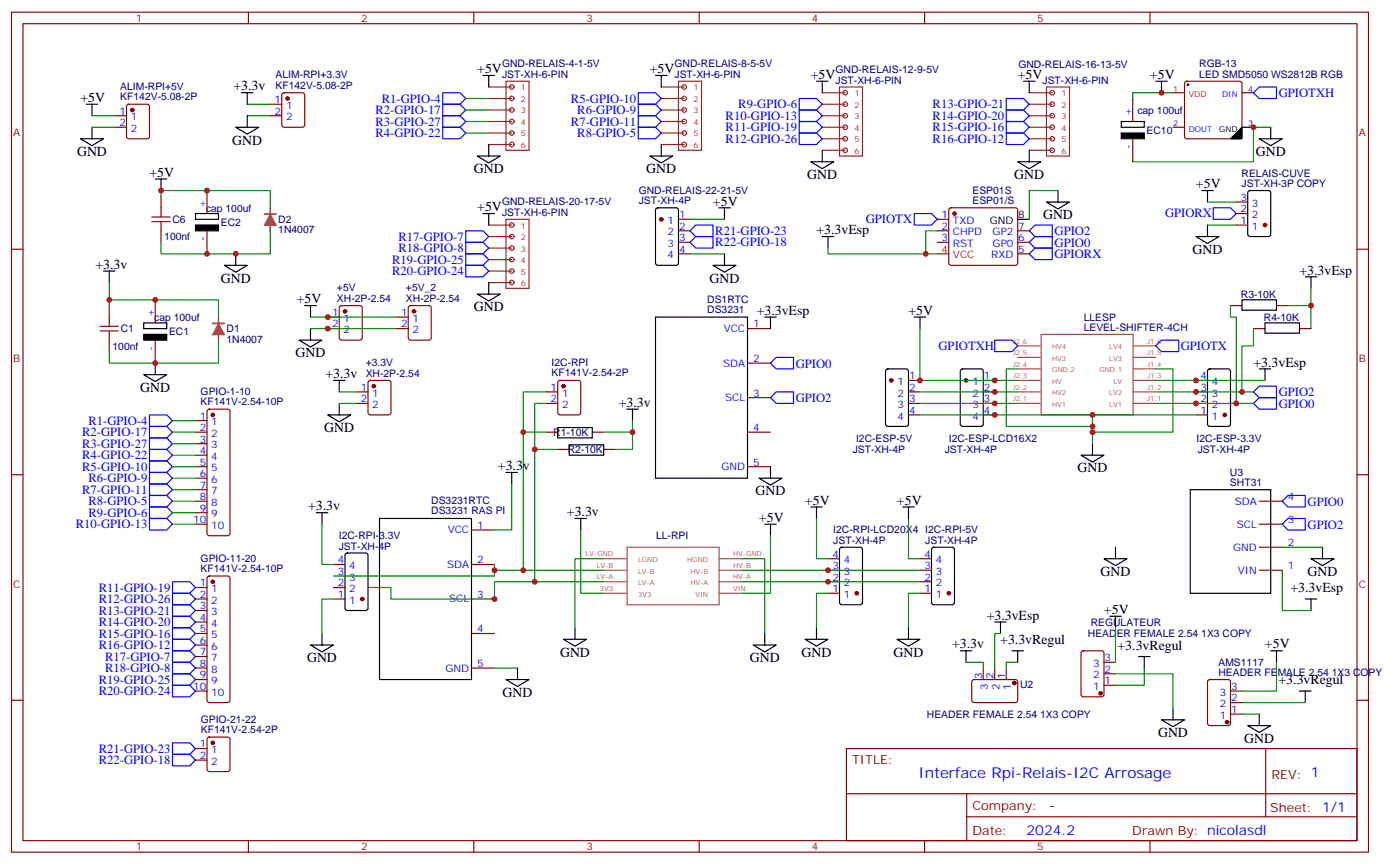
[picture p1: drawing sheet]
<svg xmlns="http://www.w3.org/2000/svg" width="429mm" height="265mm" viewBox="0 0 429 265" stroke-linecap="round" stroke-linejoin="round" font-family="sans-serif">
<g fill="none" stroke="#870000" stroke-width=".35">
<path d="M3.5 3.7h416.3v257.6h-416.3zM7.1 7.3h409.2v250.4h-409.2zM76.2 3.7v3.6M145.3 3.7v3.6M214.5 3.7v3.6M283.6 3.7v3.6M352.8 3.7v3.6M35.3 35.5h3.5M35.3 39h3.5M39 32.2l.5-.2h5.7l.6 .4 .1 9.4-.5 .7h-5.9l-.6-.4-.1-9.4zM3.5 76.4h3.6M416.3 76.4h3.5"/>
<path d="M60 129h3.5M60 132.5h3.5M60 136h3.5M60 139.6h3.5M63.7 125.7l.5-.3h5.6l.5 .3 .3 .5v37.3l-.3 .5-.5 .3h-5.6l-.5-.3-.2-.5v-37.3zM3.5 145.6h3.6M60 143.1h3.5M60 146.6h3.5M60 150.1h3.5M60 153.7h3.5M60 157.2h3.5M416.3 145.6h3.5"/>
<path d="M60 160.7h3.5M63.7 176.8l.5-.2h5.6l.5 .2 .3 .5v37.4l-.3 .5-.5 .2h-5.6l-.5-.2-.2-.5v-37.4zM60 180.1h3.5M60 183.7h3.5M60 187.2h3.5M60 190.7h3.5M60 194.2h3.5M60 197.8h3.5M3.5 214.7h3.6M60 201.3h3.5M60 204.8h3.5M60 208.4h3.5"/>
<path d="M60 211.9h3.5M416.3 214.7h3.5M60 229.5h3.5M60 233h3.5M63.7 226.2l.5-.2h5.6l.7 .4 .1 9.5-.5 .6-5.9 .1-.6-.5-.1-9.4zM259.6 229.5h156.7v28.2h-156.7zM388.3 229.5v20.9M76.2 257.7v3.6M145.3 257.7v3.6M214.5 257.7v3.6M259.7 243.4h156.4M283.6 257.7v3.6"/>
<path d="M296.6 250.4h119.5M296.6 243.4v14.1M352.8 257.7v3.6"/>
</g>
<g fill="#870000" stroke="#870000" stroke-width=".35">
<circle cx="40.6" cy="33.7" r=".53"/>
<circle cx="65.3" cy="127.2" r=".53"/>
<circle cx="65.3" cy="178.4" r=".53"/>
<circle cx="65.3" cy="227.8" r=".53"/>
</g>
<g fill="none" stroke="#8c2424" stroke-width=".35">
<path d="M149.9 26.7h7.1M149.9 30.2h7.1M149.9 33.7h7.1M149.9 37.3h7.1M155.2 24.9h7.1v21.2h-7.1zM202.8 26.7h7.1M202.8 30.2h7.1M202.8 33.7h7.1M202.8 37.3h7.1M208.1 24.9h7.1v21.2h-7.1zM252.2 28.4h7.1M252.2 32h7.1"/>
<path d="M252.2 35.5h7.1M252.2 39h7.1M257.5 26.7h7.1v21.1h-7.1zM315.7 28.4h7.1M315.7 32h7.1M315.7 35.5h7.1M315.7 39h7.1M321 26.7h7.1v21.1h-7.1zM149.9 40.8h7.1M149.9 44.3h7.1M202.8 40.8h7.1M202.8 44.3h7.1"/>
<path d="M252.2 46.1h7.1M252.2 42.5h7.1M315.7 46.1h7.1M315.7 42.5h7.1M149.9 69h7.1M149.9 72.5h7.1M149.9 76.1h7.1M149.9 79.6h7.1M155.2 67.2h7.1v21.2h-7.1zM149.9 83.1h7.1M149.9 86.6h7.1"/>
<circle cx="157" cy="33.7" r=".71"/>
<circle cx="157" cy="37.3" r=".71"/>
<circle cx="157" cy="26.7" r=".71"/>
<circle cx="157" cy="30.2" r=".71"/>
<circle cx="209.9" cy="30.2" r=".71"/>
<circle cx="209.9" cy="26.7" r=".71"/>
<circle cx="209.9" cy="33.7" r=".71"/>
<circle cx="209.9" cy="37.3" r=".71"/>
<circle cx="259.3" cy="39" r=".71"/>
<circle cx="259.3" cy="32" r=".71"/>
<circle cx="259.3" cy="35.5" r=".71"/>
<circle cx="259.3" cy="28.4" r=".71"/>
<circle cx="322.8" cy="32" r=".71"/>
<circle cx="322.8" cy="35.5" r=".71"/>
<circle cx="322.8" cy="39" r=".71"/>
<circle cx="322.8" cy="28.4" r=".71"/>
<circle cx="157" cy="44.3" r=".71"/>
<circle cx="157" cy="40.8" r=".71"/>
<circle cx="209.9" cy="44.3" r=".71"/>
<circle cx="209.9" cy="40.8" r=".71"/>
<circle cx="259.3" cy="46.1" r=".71"/>
<circle cx="259.3" cy="42.5" r=".71"/>
<circle cx="322.8" cy="42.5" r=".71"/>
<circle cx="322.8" cy="46.1" r=".71"/>
<circle cx="157" cy="69" r=".71"/>
<circle cx="157" cy="79.6" r=".71"/>
<circle cx="157" cy="72.5" r=".71"/>
<circle cx="157" cy="76.1" r=".71"/>
<circle cx="157" cy="83.1" r=".71"/>
<circle cx="157" cy="86.6" r=".71"/>
</g>
<path d="M201.3 63.9l.5-.2h5.6l.7 .4v16.5l-.4 .7-5.9 .1-.7-.5v-16.5z" fill="#fff" stroke="#000" stroke-width=".35"/>
<g fill="#870000" stroke="#870000" stroke-width=".35">
<circle cx="202.8" cy="67.2" r=".53"/>
<circle cx="172.9" cy="118.4" r=".53"/>
</g>
<path d="M208.1 67.2h3.6M208.1 70.8h3.6M208.1 74.3h3.6M208.1 77.8h3.6M171.3 116.8l.5-.2h5.6l.7 .5 .1 9.4-.5 .7h-5.9l-.6-.5-.1-9.4zM167.6 120.2h3.5M167.6 123.7h3.5M144.6 162.5h7.1M144.6 173.1h7.1M144.6 183.7h7.1M144.6 194.2h7.1M144.6 204.8h7.1" fill="none" stroke="#870000" stroke-width=".35"/>
<path d="M116.4 159h28.2v49.4h-28.2z" fill="none" stroke="#000" stroke-width=".35"/>
<path d="M257.8 168l.4-.2h5.7l.6 .4 .1 16.5-.5 .7h-5.9l-.6-.4-.1-16.5z" fill="#fff" stroke="#000" stroke-width=".35"/>
<g fill="#870000" stroke="#870000" stroke-width=".35">
<circle cx="262.8" cy="181.9" r=".53"/>
<circle cx="88.2" cy="30.2" r=".53"/>
</g>
<g fill="none" stroke="#870000" stroke-width=".35">
<path d="M82.9 32h3.5M82.9 35.5h3.5M86.7 28.6l.4-.2h5.7l.6 .5 .1 9.4-.5 .7h-5.9l-.6-.4-.1-9.5zM63.5 58.4v7.1M49.4 60.2v3.5M49.4 70.8v3.5M63.5 70.8v7M33.5 93.7v3.5M47.6 91.9v7.1M33.5 104.3v3.5M47.6 104.3v7M167.6 132.5h3.5"/>
<path d="M171.1 137.8h3.5M181.7 132.5h3.5M185.2 137.8h3.5M254 178.4h3.5M254 174.8h3.5M254 171.3h3.5M254 181.9h3.5"/>
</g>
<g fill="none" stroke="#000" stroke-width=".35">
<path d="M26.5 32h3.5M28.2 32v3.5M28.2 39v3.5M72.3 39h7.1l-3.6 2.1zM74.1 28.4h3.5M75.8 28.4v3.6M75.8 35.5v3.5M148.2 23.1h3.5M149.9 23.1v3.6M201.1 23.1h3.5M202.8 23.1v3.6M250.5 24.9h3.5"/>
<path d="M252.2 24.9v3.5M314 24.9h3.5M315.7 24.9v3.5M24.7 42.5h7l-3.5 2.2zM47.6 54.9h3.6M49.4 54.9v3.5M146.4 47.8h7.1l-3.6 2.2zM149.9 44.3v3.5M199.3 47.8h7.1l-3.6 2.2zM202.8 44.3v3.5M248.7 49.6h7.1l-3.6 2.1zM252.2 46.1v3.5"/>
<path d="M312.2 49.6h7.1l-3.6 2.1zM315.7 46.1v3.5M60 65.5h7v1.7h-7zM72.3 77.8v3.6M148.2 65.5h3.5M149.9 65.5v3.5M220.5 63.7h3.5M222.2 63.7v3.5M222.2 77.8v3.6M31.7 83.1h3.6M33.5 83.1v3.5M44.1 99h7.1v1.8h-7.1z"/>
<path d="M68.8 81.4h7l-3.5 2.1zM146.4 90.2h7.1l-3.6 2.1zM149.9 86.6v3.6M218.7 81.4h7.1l-3.6 2.1zM44.1 114.9h7.1l-3.6 2.1zM47.6 111.3v3.6M171.1 131.1h10.6v3.2h-10.6zM174.6 136.4h10.6v3.2h-10.6zM192.3 125.4h3.5M194 125.4v3.6M155.2 144.9h3.5M157 144.9v3.5"/>
<path d="M176.4 159h3.5M178.2 159v3.5M248.7 155.4h3.5M250.5 155.4v3.6M276.9 155.4h3.6M278.7 155.4v3.6M234.6 160.7h3.5M236.4 160.7v3.6M172.9 196h7l-3.5 2.1zM176.4 192.5v3.5M231.1 197.8h7l-3.5 2.1zM234.6 194.2v3.6"/>
<path d="M246.9 196h7.1l-3.5 2.1zM250.5 192.5v3.5M275.2 196h7l-3.5 2.1zM278.7 192.5v3.5M155.2 208.4h7.1l-3.6 2.1zM158.7 204.8v3.6"/>
</g>
<g fill="none" stroke="#008700" stroke-width=".35">
<path d="M28.2 35.5h7.1M28.2 39h7.1M75.8 35.5h7.1M75.8 32h7.1M142.9 37.3h7M142.9 33.7h7M142.9 30.2h7M142.9 40.8h7M49.4 60.2v-1.8h33.5v5.3M82.9 70.8v7h-33.5v-3.5M33.5 93.7v-1.8h33.5v5.3M33.5 86.6v5.3"/>
<path d="M67 104.3v7h-33.5v-3.5M167.6 120.2h-7.1v54.6M167.6 123.7h-3.6v54.7M185.2 132.5h8.8v5.3h-5.3M157 148.4v14.1h-5.3M250.5 159v12.3h3.5M278.7 159v12.3h3.5M151.7 173.1v1.7h33.5M178.2 162.5v19.4h7M185.2 178.4h-33.5v5.3h-31.8v-3.6h-17.6M185.2 171.3h-8.8v21.2M227.5 174.8h54.7"/>
<path d="M227.5 178.4h54.7M227.5 171.3h7.1v22.9M236.4 164.3v17.6h-8.9M254 181.9h-3.5v10.6M282.2 181.9h-3.5v10.6M151.7 204.8h7"/>
</g>
<g fill="none" stroke="#00f" stroke-width=".35">
<path d="M135.8 28.4h5.3l1.8 1.8-1.8 1.8h-5.3zM135.8 32h5.3l1.8 1.7-1.8 1.8h-5.3zM135.8 35.5h5.3l1.8 1.8-1.8 1.7h-5.3zM135.8 39h5.3l1.8 1.8-1.8 1.7h-5.3zM195.8 28.4h5.3l1.7 1.8-1.7 1.8h-5.3zM195.8 32h5.3l1.7 1.7-1.7 1.8h-5.3zM195.8 35.5h5.3l1.7 1.8-1.7 1.7h-5.3zM195.8 39h5.3l1.7 1.8-1.7 1.7h-5.3zM245.2 30.2h5.3l1.7 1.8-1.7 1.7h-5.3zM245.2 33.7h5.3l1.7 1.8-1.7 1.8h-5.3zM245.2 37.3h5.3l1.7 1.7-1.7 1.8h-5.3zM308.7 30.2h5.3l1.7 1.8-1.7 1.7h-5.3z"/>
<path d="M308.7 33.7h5.3l1.7 1.8-1.7 1.8h-5.3zM308.7 37.3h5.3l1.7 1.7-1.7 1.8h-5.3zM245.2 40.8h5.3l1.7 1.7-1.7 1.8h-5.3zM308.7 40.8h5.3l1.7 1.7-1.7 1.8h-5.3zM142.9 70.8h5.3l1.7 1.7-1.7 1.8h-5.3zM142.9 74.3h5.3l1.7 1.8-1.7 1.7h-5.3zM142.9 77.8h5.3l1.7 1.8-1.7 1.8h-5.3zM211.7 70.8l1.7-1.8h5.3v3.5h-5.3zM211.7 74.3l1.7-1.8h5.3v3.6h-5.3zM142.9 81.4h5.3l1.7 1.7-1.7 1.8h-5.3zM45.9 127.2h5.3l1.7 1.8-1.7 1.7h-5.3zM45.9 130.7h5.3l1.7 1.8-1.7 1.8h-5.3z"/>
<path d="M45.9 134.3h5.3l1.7 1.7-1.7 1.8h-5.3zM45.9 137.8h5.3l1.7 1.8-1.7 1.7h-5.3zM45.9 141.3h5.3l1.7 1.8-1.7 1.8h-5.3zM45.9 144.9h5.3l1.7 1.7-1.7 1.8h-5.3zM45.9 148.4h5.3l1.7 1.7-1.7 1.8h-5.3zM45.9 151.9h5.3l1.7 1.8-1.7 1.7h-5.3zM45.9 155.4h5.3l1.7 1.8-1.7 1.8h-5.3zM45.9 159h5.3l1.7 1.7-1.7 1.8h-5.3zM52.9 178.4h5.3l1.8 1.7-1.8 1.8h-5.3zM52.9 181.9h5.3l1.8 1.8-1.8 1.7h-5.3zM52.9 185.4h5.3l1.8 1.8-1.8 1.7h-5.3zM52.9 188.9h5.3l1.8 1.8-1.8 1.8h-5.3z"/>
<path d="M52.9 192.5h5.3l1.8 1.7-1.8 1.8h-5.3zM52.9 196h5.3l1.8 1.8-1.8 1.7h-5.3zM52.9 199.5h5.3l1.8 1.8-1.8 1.8h-5.3zM52.9 203.1h5.3l1.8 1.7-1.8 1.8h-5.3zM52.9 206.6h5.3l1.8 1.8-1.8 1.7h-5.3zM52.9 210.1h5.3l1.8 1.8-1.8 1.7h-5.3zM52.9 227.8h5.3l1.8 1.7-1.8 1.8h-5.3zM52.9 231.3h5.3l1.8 1.7-1.8 1.8h-5.3z"/>
</g>
<path d="M46.6 66.5h5.6M46.6 67.9h5.6M49.4 63.7v2.8M49.4 67.9v2.9M33.5 97.2v2.8M30.7 100h5.6M30.7 101.5h5.6M33.5 101.5v2.8" fill="none" stroke="#a10000" stroke-width=".35"/>
<path d="M60 69h7v1.8h-7zM44.1 102.5h7.1v1.8h-7.1z" fill="#000" stroke="#000" stroke-width=".35"/>
<path d="M81.1 65.6h3.6M65.3 99.2h3.5" fill="none" stroke="#a64a4a" stroke-width=".56"/>
<g fill="none" stroke="#a64a4a" stroke-width=".35">
<path d="M81.1 69.1h.1M82.9 63.7v3.5M82.9 67.3v3.5M84.6 69.1h.1M67 97.2v3.5M65.3 102.6h.1M67 100.8v3.5M68.7 102.6h.1M185.2 171.3h7M185.2 174.8h7M185.2 178.4h7M192.4 167.8h28.2v17.6h-28.2z"/>
<path d="M220.6 171.3h6.9M220.6 174.8h6.9M220.6 178.4h6.9M185.2 181.9h7M220.6 181.9h6.9"/>
</g>
<path d="M81.1 69.1l1.8-3.3 1.8 3.3M81.2 69.1h3.4M82.9 63.8v7M83.5 68.4l-.4-.7-.4 .6 .6-.1-.2-.9-1 1.2 1.7 .1-.7-1.9-1.3 2.1h2.4l-1.2-2.6-1.4 2.7M67 97.3v7M65.3 102.6l1.7-3.3 1.8 3.3M65.4 102.6h3.3M67.6 101.9l-.3-.6-.5 .5 .7-.1-.2-.9-1 1.2 1.6 .1-.6-1.8-1.4 2.1h2.5l-1.3-2.7-1.4 2.8" fill="none" stroke="#a64a4a" stroke-width=".42"/>
<path d="M286 168l.5-.2h5.6l.7 .4v16.5l-.5 .7h-5.8l-.7-.4v-16.5z" fill="#fff" stroke="#000" stroke-width=".35"/>
<circle cx="291" cy="181.9" r=".53" fill="#870000" stroke="#870000" stroke-width=".35"/>
<path d="M282.2 178.4h3.6M282.2 174.8h3.6M282.2 171.3h3.6M282.2 181.9h3.6" fill="none" stroke="#870000" stroke-width=".35"/>
<path d="M106.1 169.8l.4-.3h5.7l.6 .5 .1 16.5-.5 .6-5.9 .1-.6-.5-.1-16.4z" fill="#fff" stroke="#000" stroke-width=".35"/>
<circle cx="111.1" cy="183.7" r=".53" fill="#870000" stroke="#870000" stroke-width=".35"/>
<path d="M102.3 176.6h3.5M102.3 173.1h3.5M102.3 183.7h3.5M102.3 180.1h3.5" fill="none" stroke="#870000" stroke-width=".35"/>
<path d="M97 157.2h3.5M98.8 157.2v3.5M95.2 197.8h7.1l-3.5 2.1zM98.8 194.2v3.6" fill="none" stroke="#000" stroke-width=".35"/>
<g fill="none" stroke="#008700" stroke-width=".35">
<path d="M52.9 132.5h7.1M52.9 139.6h7.1M52.9 136h7.1M52.9 129h7.1M160.5 132.5h7.1M164 137.8h7.1M194 129v3.5M52.9 157.2h7.1M52.9 153.7h7.1M52.9 150.1h7.1M52.9 146.6h7.1M52.9 143.1h7.1"/>
<path d="M52.9 160.7h7.1M98.8 160.7v12.4h3.5M151.7 174.8v1.8h-49.4M102.3 183.7h-3.5v10.5"/>
</g>
<path d="M271.9 113.3l.4-.2h5.7l.6 .4 .1 16.5-.5 .7h-5.9l-.6-.4-.1-16.5z" fill="#fff" stroke="#000" stroke-width=".35"/>
<circle cx="273.4" cy="116.6" r=".53" fill="#870000" stroke="#870000" stroke-width=".35"/>
<path d="M278.7 116.6h3.5M278.7 120.2h3.5M278.7 123.7h3.5M278.7 127.2h3.5" fill="none" stroke="#870000" stroke-width=".35"/>
<path d="M370.7 113.3l.4-.2h5.7l.6 .4 .1 16.5-.5 .7h-5.9l-.6-.4-.1-16.5z" fill="#fff" stroke="#000" stroke-width=".35"/>
<circle cx="375.7" cy="127.2" r=".53" fill="#870000" stroke="#870000" stroke-width=".35"/>
<path d="M366.9 116.6h3.5M366.9 127.2h3.5M366.9 123.7h3.5M366.9 120.2h3.5" fill="none" stroke="#870000" stroke-width=".35"/>
<path d="M383 58.6l.5-.2h5.6l.7 .5v12.9l-.4 .7h-5.9l-.7-.4v-13z" fill="#fff" stroke="#000" stroke-width=".35"/>
<g fill="#870000" stroke="#870000" stroke-width=".35">
<circle cx="388.1" cy="69" r=".53"/>
<circle cx="292.8" cy="65.5" r=".53"/>
</g>
<path d="M287.5 67.2h3.5M287.5 70.8h3.5M287.5 74.3h3.5M291.3 63.9l.4-.2h19.8l.5 .2 .2 .5v16.2l-.2 .5-.5 .3h-19.8l-.5-.3-.2-.5v-16.2zM312.2 70.8h3.5M312.2 74.3h3.5M312.2 77.8h3.5M379.2 69h3.6M379.2 65.5h3.6M379.2 61.9h3.6" fill="none" stroke="#870000" stroke-width=".35"/>
<path d="M287.5 77.8h3.5" fill="none" stroke="#f00" stroke-width=".35"/>
<path d="M312.2 67.2h3.5" fill="none" stroke="#000" stroke-width=".35"/>
<path d="M294.8 113.3l.5-.2h5.6l.7 .4v16.5l-.4 .7h-5.9l-.7-.4v-16.5z" fill="#fff" stroke="#000" stroke-width=".35"/>
<g fill="#870000" stroke="#870000" stroke-width=".35">
<circle cx="296.3" cy="116.6" r=".53"/>
<circle cx="337.6" cy="212.6" r=".53"/>
<circle cx="311.1" cy="209.4" r=".53"/>
<circle cx="105.8" cy="95.5" r=".53"/>
<circle cx="114.7" cy="118.4" r=".53"/>
<circle cx="364.4" cy="26" r=".26"/>
<circle cx="376.4" cy="221.4" r=".53"/>
<circle cx="127" cy="95.5" r=".53"/>
</g>
<g fill="none" stroke="#870000" stroke-width=".35">
<path d="M347.5 30.2v7.1M359.8 39h3.6M363.6 25.1l.5-.2h16.2l.5 .2 .2 .5v16.2l-.2 .5-.5 .2h-16.2l-.5-.2-.2-.5v-16.2zM381 28.4h3.5M347.5 42.5v7.1M100.5 97.2h3.6M104.3 93.9l.5-.2h5.6l.7 .4v9.5l-.4 .6-5.9 .1-.7-.5v-9.4zM121.7 97.2h3.5M125.5 93.9l.4-.2h5.7l.6 .4 .1 9.5-.5 .6-5.9 .1-.6-.5-.1-9.4zM377.5 93.7h3.5M391.6 93.7h3.5M100.5 100.8h3.6"/>
<path d="M113.1 116.8l.5-.2h5.6l.7 .5v9.4l-.4 .7h-5.9l-.7-.5v-9.4zM121.7 100.8h3.5M229.3 100.8h7.1M229.3 111.3h7.1M301.6 116.6h3.6M384.5 100.8h3.6M398.6 100.8h3.6M109.4 120.2h3.5M109.4 123.7h3.5M229.3 121.9h7.1M229.3 132.5h7.1M301.6 120.2h3.6"/>
<path d="M301.6 123.7h3.6M301.6 127.2h3.6M229.3 143.1h7.1M386.3 153.7h7M386.3 174.8h7M386.3 167.8h7M386.3 160.7h7M331.8 199.7l.5-.2h5.7l.6 .5 .1 12.9-.5 .7h-5.9l-.6-.4-.1-13zM298.3 208.6l.5-.2h13l.4 .7-.1 5.9-.6 .4-13-.1-.4-.6v-5.6zM301.6 204.8v3.6M305.2 204.8v3.6M308.7 204.8v3.6"/>
<path d="M338.7 210.1h3.5M338.7 206.6h3.5M338.7 203.1h3.5M370.7 208.6l.4-.2h5.7l.6 .4 .1 13-.5 .6-5.9 .1-.6-.5-.1-12.9zM377.5 218.9h3.5M377.5 215.4h3.5M377.5 211.9h3.5"/>
</g>
<g fill="none" stroke="#000" stroke-width=".35">
<path d="M344 37.3h7v1.7h-7zM354.5 24.9h3.6M356.3 24.9v3.5M381 39h3.5M389.8 39v3.5M324.6 58.4v3.5M368.7 58.4h3.5M370.4 58.4v3.5M386.3 42.5h7l-3.5 2.2zM252.2 72.5h3.6M254 72.5v3.6M321 61.9h7.1l-3.5 2.2z"/>
<path d="M366.9 72.5h7l-3.5 2.1zM370.4 69v3.5M93.5 93.7h3.5M95.2 93.7v3.5M201.1 97.2h28.2v49.4h-28.2zM234.6 97.2h3.5M236.4 97.2v3.6M280.5 97.2h3.5M282.2 97.2v3.6M381 91.9h10.6v3.2h-10.6zM388.1 99h10.5v3.2h-10.5zM400.4 84.9h3.5"/>
<path d="M402.2 84.9v3.5M91.7 104.3h7.1l-3.6 2.1zM95.2 100.8v3.5M102.3 116.6h3.5M104.1 116.6v3.6M386.3 113.1h3.5M388.1 113.1v3.5M100.5 127.2h7.1l-3.5 2.1zM104.1 123.7v3.5M331.6 139.6h7.1l-3.6 2.1zM335.1 136v3.6M232.8 146.6h7.1l-3.5 2.1z"/>
<path d="M236.4 143.1v3.5M365.1 150.1h24.7v31.8h-24.7zM338.7 171.3h7l-3.5 2.1zM342.2 167.8v3.5M402.2 171.3h7l-3.5 2.1zM405.7 167.8v3.5M294.6 199.5h3.5M296.3 199.5v3.6M305.2 190.7h3.5M306.9 190.7v3.5M310.4 199.5h3.6M312.2 199.5v3.6"/>
<path d="M340.4 188.9h3.6M342.2 188.9v3.6M389.8 199.5h3.5M391.6 199.5v3.6M400.4 183.7h3.5M402.2 183.7v3.5M349.2 201.3h3.6M351 201.3v3.5M359.8 217.2v3.5M386.3 218.9v3.6M398.6 211.9h3.6M400.4 211.9v3.5"/>
<path d="M356.3 220.7h7.1l-3.6 2.1zM382.8 222.5h7l-3.5 2.1z"/>
</g>
<g fill="none" stroke="#008700" stroke-width=".35">
<path d="M359.8 28.4h-12.3v1.8M389.8 39h-5.3v10.6h-37M324.6 58.4h-8.9v8.8M211.7 67.2h10.5M211.7 77.8h10.5M254 76.1v1.7h30M287.5 70.8h-3.5v7h3.5M370.4 69h8.8M370.4 61.9h8.8M95.2 97.2h26.5M377.5 93.7v3.5h1.7v26.5M402.2 88.4v5.3h-7.1"/>
<path d="M402.2 93.7v7.1M95.2 100.8h26.5M282.2 100.8v15.8h30M312.2 113.1h-3.5v17.6h26.4M354.5 113.1h5.3v19.4h-24.7M354.5 116.6h33.6M384.5 100.8v5.2h-3.5v14.2M104.1 120.2h5.3M104.1 123.7h5.3M282.2 120.2h30M282.2 123.7h30M282.2 127.2h52.9"/>
<path d="M354.5 120.2h30M354.5 123.7h30M366.9 127.2h-31.8v8.8M393.3 174.8v12.4h8.9M393.3 167.8h12.4M306.9 194.2h-1.7v10.6M342.2 192.5v10.6M296.3 203.1h5.3v1.7M312.2 203.1h-3.5v1.7M342.2 206.6h17.6v10.6M351 204.8v5.3h-8.8M381 218.9h5.3"/>
<path d="M381 215.4h19.4M391.6 203.1v8.8h-10.6"/>
</g>
<g fill="none" stroke="#00f" stroke-width=".35">
<path d="M384.5 28.4l1.8-1.7h5.3v3.5h-5.3zM280.5 65.5h5.3l1.7 1.7-1.7 1.8h-5.3zM315.7 70.8l1.8-1.8h5.3v3.5h-5.3zM315.7 77.8l1.8-1.7h5.3v3.5h-5.3zM317.5 72.5h5.3v3.6h-5.3l-1.8-1.8zM372.2 63.7h5.3l1.7 1.8-1.7 1.7h-5.3zM236.4 111.3l1.7-1.7h5.3v3.5h-5.3zM305.2 104.3h5.2l1.8 1.7-1.8 1.8h-5.2zM354.5 106l1.8-1.7h5.3v3.5h-5.3zM236.4 121.9l1.7-1.7h5.3v3.5h-5.3zM384.5 120.2l1.8-1.8h5.3v3.5h-5.3zM384.5 123.7l1.8-1.8h5.3v3.5h-5.3z"/>
<path d="M393.3 153.7l1.8-1.8h5.3v3.5h-5.3zM393.3 160.7l1.8-1.7h5.3v3.5h-5.3z"/>
</g>
<path d="M359.8 28.4h3.6" fill="none" stroke="#f00" stroke-width=".35"/>
<path d="M377.5 42.5l3.5-3.5v3.5zM344 40.8h7v1.7h-7z" fill="#000" stroke="#000" stroke-width=".35"/>
<g fill="none" stroke="#a64a4a" stroke-width=".35">
<path d="M312.2 109.6h7M312.2 113.1h7M312.2 116.6h7M312.2 106h7M319.4 102.5h28.2v24.7h-28.2zM347.6 109.6h6.9M347.6 113.1h6.9M347.6 116.6h6.9M347.6 106h6.9M312.2 120.2h7M312.2 123.7h7M347.6 120.2h6.9"/>
<path d="M347.6 123.7h6.9"/>
</g>
<g fill="#c00">
<circle cx="160.5" cy="174.8" r=".88"/>
<circle cx="164" cy="178.4" r=".88"/>
<circle cx="49.4" cy="58.4" r=".88"/>
<circle cx="63.5" cy="58.4" r=".88"/>
<circle cx="63.5" cy="77.8" r=".88"/>
<circle cx="47.6" cy="91.9" r=".88"/>
<circle cx="47.6" cy="111.3" r=".88"/>
<circle cx="33.5" cy="91.9" r=".88"/>
<circle cx="72.3" cy="77.8" r=".88"/>
<circle cx="254" cy="174.8" r=".88"/>
<circle cx="254" cy="178.4" r=".88"/>
<circle cx="151.7" cy="174.8" r=".88"/>
<circle cx="151.7" cy="183.7" r=".88"/>
<circle cx="164" cy="137.8" r=".88"/>
<circle cx="160.5" cy="132.5" r=".88"/>
<circle cx="194" cy="132.5" r=".88"/>
<circle cx="284" cy="77.8" r=".88"/>
<circle cx="282.2" cy="116.6" r=".88"/>
<circle cx="305.2" cy="116.6" r=".88"/>
<circle cx="305.2" cy="120.2" r=".88"/>
<circle cx="305.2" cy="123.7" r=".88"/>
<circle cx="366.9" cy="120.2" r=".88"/>
<circle cx="366.9" cy="123.7" r=".88"/>
<circle cx="335.1" cy="127.2" r=".88"/>
<circle cx="305.2" cy="127.2" r=".88"/>
<circle cx="335.1" cy="132.5" r=".88"/>
<circle cx="335.1" cy="130.7" r=".88"/>
<circle cx="366.9" cy="116.6" r=".88"/>
<circle cx="402.2" cy="93.7" r=".88"/>
<circle cx="381" cy="120.2" r=".88"/>
<circle cx="379.2" cy="123.7" r=".88"/>
<circle cx="356.3" cy="28.4" r=".88"/>
<circle cx="384.5" cy="39" r=".88"/>
<circle cx="100.5" cy="97.2" r=".88"/>
<circle cx="100.5" cy="100.8" r=".88"/>
</g>
<text font-size="4.6" fill="#00f" x="281.7" y="238.5">Interface Rpi-Relais-I2C Arrosage</text>
<g font-size="4.2">
<text x="146.4" y="22.4">+5V</text>
<text x="199.3" y="22.4">+5V</text>
<text x="71.6" y="27.7">+3.3v</text>
<text x="248.7" y="24.2">+5V</text>
<text x="312.2" y="24.2">+5V</text>
<text x="352.8" y="24.2">+5V</text>
<text x="24.7" y="31.3">+5V</text>
<text x="23.6" y="47.8">GND</text>
<text x="71.3" y="44.3">GND</text>
<text x="385.2" y="47.8">GND</text>
<text x="145.3" y="53.1">GND</text>
<text x="198.3" y="53.1">GND</text>
<text x="45.9" y="54.2">+5V</text>
<text x="247.6" y="54.9">GND</text>
<text x="311.1" y="54.9">GND</text>
<text x="366.9" y="57.7">+5V</text>
<text x="146.4" y="64.8">+5V</text>
<text x="218.7" y="63">+5V</text>
<text x="250.5" y="71.8">+3.3vEsp</text>
<text x="320" y="67.2">GND</text>
<text x="365.8" y="77.8">GND</text>
<text x="29.3" y="82.4">+3.3v</text>
<text x="67.7" y="86.6">GND</text>
<text x="217.7" y="86.6">GND</text>
<text x="398.6" y="84.2">+3.3vEsp</text>
<text x="91" y="93">+5V</text>
<text x="145.3" y="95.5">GND</text>
<text x="232.1" y="96.5">+3.3vEsp</text>
<text x="278.7" y="96.5">+5V</text>
<text x="90.7" y="109.6">GND</text>
<text x="384.5" y="112.4">+3.3vEsp</text>
<text x="99.8" y="115.9">+3.3v</text>
<text x="43" y="120.2">GND</text>
<text x="189.8" y="124.7">+3.3v</text>
<text x="99.5" y="132.5">GND</text>
<text x="152.8" y="144.1">+3.3v</text>
<text x="330.6" y="144.9">GND</text>
<text x="231.8" y="151.9">GND</text>
<text x="246.9" y="154.7">+5V</text>
<text x="275.2" y="154.7">+5V</text>
<text x="94.5" y="156.5">+3.3v</text>
<text x="173.9" y="158.3">+3.3v</text>
<text x="232.8" y="160">+5V</text>
<text x="337.6" y="176.6">GND</text>
<text x="401.1" y="176.6">GND</text>
<text x="395.9" y="181.6">+3.3vEsp</text>
<text x="302.7" y="190">+3.3vEsp</text>
<text x="338.7" y="188.2">+5V</text>
<text x="306.8" y="197.4">+3.3vRegul</text>
<text x="94.2" y="203.1">GND</text>
<text x="171.8" y="201.3">GND</text>
<text x="230" y="203.1">GND</text>
<text x="245.9" y="201.3">GND</text>
<text x="274.1" y="201.3">GND</text>
<text x="292.1" y="198.8">+3.3v</text>
<text x="342.8" y="199.2">+3.3vRegul</text>
<text x="388.1" y="198.8">+5V</text>
<text x="392.2" y="209.8">+3.3vRegul</text>
<text x="154.2" y="213.6">GND</text>
<text x="355.2" y="226">GND</text>
<text x="381.7" y="227.8">GND</text>
</g>
<g font-size="4.2" fill="#00f">
<text x="321.8" y="248.3">-</text>
<text x="314.9" y="256.1">2024.2</text>
</g>
<g font-size="3.9" fill="#00f">
<text x="392.3" y="29.6">GPIOTXH</text>
<text x="115.2" y="35">R2-GPIO-17</text>
<text x="117.1" y="31.5">R1-GPIO-4</text>
<text x="175.1" y="31.5">R5-GPIO-10</text>
<text x="177.1" y="35">R6-GPIO-9</text>
<text x="226.5" y="33.2">R9-GPIO-6</text>
<text x="286.1" y="33.2">R13-GPIO-21</text>
<text x="115.2" y="38.5">R3-GPIO-27</text>
<text x="175.1" y="38.5">R7-GPIO-11</text>
<text x="222.6" y="36.7">R10-GPIO-13</text>
<text x="222.6" y="40.3">R11-GPIO-19</text>
<text x="286.1" y="36.7">R14-GPIO-20</text>
<text x="286.1" y="40.3">R15-GPIO-16</text>
<text x="115.2" y="42">R4-GPIO-22</text>
<text x="177.1" y="42">R8-GPIO-5</text>
<text x="222.6" y="43.8">R12-GPIO-26</text>
<text x="286.1" y="43.8">R16-GPIO-12</text>
<text x="265.6" y="68.5">GPIOTX</text>
<text x="357.4" y="66.6">GPIORX</text>
<text x="122.2" y="73.8">R17-GPIO-7</text>
<text x="122.2" y="77.3">R18-GPIO-8</text>
<text x="219.4" y="72">R21-GPIO-23</text>
<text x="219.4" y="75.5">R22-GPIO-18</text>
<text x="323.5" y="72.1">GPIO2</text>
<text x="323.5" y="75.7">GPIO0</text>
<text x="120.3" y="80.8">R19-GPIO-25</text>
<text x="323.5" y="79.2">GPIORX</text>
<text x="120.3" y="84.4">R20-GPIO-24</text>
<text x="287.9" y="107.5">GPIOTXH</text>
<text x="362.2" y="107.2">GPIOTX</text>
<text x="244.1" y="112.7">GPIO0</text>
<text x="244.1" y="123.3">GPIO2</text>
<text x="392.3" y="121.5">GPIO2</text>
<text x="392.3" y="125">GPIO0</text>
<text x="27.1" y="130.2">R1-GPIO-4</text>
<text x="25.2" y="133.8">R2-GPIO-17</text>
<text x="25.2" y="137.3">R3-GPIO-27</text>
<text x="25.2" y="140.8">R4-GPIO-22</text>
<text x="25.2" y="144.3">R5-GPIO-10</text>
<text x="27.1" y="147.9">R6-GPIO-9</text>
<text x="25.2" y="151.4">R7-GPIO-11</text>
<text x="27.1" y="154.9">R8-GPIO-5</text>
<text x="401.1" y="155">GPIO0</text>
<text x="23.3" y="162">R10-GPIO-13</text>
<text x="27.1" y="158.5">R9-GPIO-6</text>
<text x="401.1" y="162.1">GPIO2</text>
<text x="30.3" y="181.4">R11-GPIO-19</text>
<text x="30.3" y="184.9">R12-GPIO-26</text>
<text x="30.3" y="188.4">R13-GPIO-21</text>
<text x="30.3" y="192">R14-GPIO-20</text>
<text x="30.3" y="195.5">R15-GPIO-16</text>
<text x="30.3" y="199">R16-GPIO-12</text>
<text x="32.3" y="202.5">R17-GPIO-7</text>
<text x="30.3" y="209.6">R19-GPIO-25</text>
<text x="32.3" y="206.1">R18-GPIO-8</text>
<text x="30.3" y="213.1">R20-GPIO-24</text>
<text x="30.3" y="230.8">R21-GPIO-23</text>
<text x="30.3" y="234.3">R22-GPIO-18</text>
</g>
<g font-size="3.9" fill="#800">
<text x="261.4" y="234.1">TITLE:</text>
<text x="390" y="238.8">REV: 1</text>
<text x="298.3" y="248.3">Company:</text>
<text x="389.7" y="248.9">Sheet: 1/1</text>
<text x="298.3" y="256">Date:</text>
<text x="347.4" y="256.1">Drawn By: nicolasdl</text>
</g>
<g font-size="3.2" fill="#800">
<text x="41.6" y="6.7">1</text>
<text x="110.8" y="6.7">2</text>
<text x="179.9" y="6.7">3</text>
<text x="249.1" y="6.7">4</text>
<text x="318.2" y="6.7">5</text>
<text x="4.1" y="41.8">A</text>
<text x="416.8" y="41.8">A</text>
<text x="4.1" y="111">B</text>
<text x="416.8" y="111">B</text>
<text x="4.1" y="180.1">C</text>
<text x="416.8" y="180.1">C</text>
<text x="41.6" y="260.7">1</text>
<text x="110.8" y="260.7">2</text>
<text x="179.9" y="260.7">3</text>
<text x="249.1" y="260.7">4</text>
<text x="318.2" y="260.7">5</text>
</g>
<g font-size="3.2" fill="#000080">
<text x="84.5" y="24">ALIM-RPI+3.3V</text>
<text x="154" y="23.8">JST-XH-6-PIN</text>
<text x="154" y="20.6">GND-RELAIS-4-1-5V</text>
<text x="206.9" y="23.8">JST-XH-6-PIN</text>
<text x="206.9" y="20.6">GND-RELAIS-8-5-5V</text>
<text x="256.3" y="22.4">GND-RELAIS-12-9-5V</text>
<text x="312.4" y="20.8">GND-RELAIS-16-13-5V</text>
<text x="367.9" y="23.8">LED SMD5050 WS2812B RGB</text>
<text x="367.9" y="20.5">RGB-13</text>
<text x="36.9" y="27.5">ALIM-RPI+5V</text>
<text x="84.5" y="27.2">KF142V-5.08-2P</text>
<text x="256.3" y="25.6">JST-XH-6-PIN</text>
<text x="319.8" y="25.6">JST-XH-6-PIN</text>
<text x="36.9" y="30.7">KF142V-5.08-2P</text>
<text x="348.9" y="34.9">cap 100uf</text>
<text x="351.7" y="41">EC10</text>
<text x="195.9" y="59.4">GND-RELAIS-22-21-5V</text>
<text x="298.3" y="59.5">ESP01S</text>
<text x="380.9" y="57.4">JST-XH-3P COPY</text>
<text x="380.9" y="54.2">RELAIS-CUVE</text>
<text x="63.2" y="64.9">cap 100uf</text>
<text x="154" y="63">GND-RELAIS-20-17-5V</text>
<text x="195.9" y="62.7">JST-XH-4P</text>
<text x="298.3" y="62.7">ESP01/S</text>
<text x="52.9" y="68.4">C6</text>
<text x="67.7" y="69.3">EC2</text>
<text x="85.4" y="71.6">1N4007</text>
<text x="85.4" y="68.4">D2</text>
<text x="154" y="66.2">JST-XH-6-PIN</text>
<text x="50.4" y="73.7">100nf</text>
<text x="103.4" y="89.3">+5V</text>
<text x="124.5" y="89.3">+5V_2</text>
<text x="103.4" y="92.5">XH-2P-2.54</text>
<text x="124.5" y="92.5">XH-2P-2.54</text>
<text x="217" y="92.8">DS1RTC</text>
<text x="380.7" y="91.3">R3-10K</text>
<text x="37" y="101.9">C1</text>
<text x="47.3" y="98.4">cap 100uf</text>
<text x="69.5" y="101.9">D1</text>
<text x="217" y="96">DS3231</text>
<text x="332.5" y="101.5">LEVEL-SHIFTER-4CH</text>
<text x="332.5" y="98.3">LLESP</text>
<text x="387.7" y="98.4">R4-10K</text>
<text x="34.5" y="107.2">100nf</text>
<text x="51.9" y="102.8">EC1</text>
<text x="69.5" y="105.1">1N4007</text>
<text x="112.2" y="112.2">+3.3V</text>
<text x="169.2" y="112.2">I2C-RPI</text>
<text x="112.2" y="115.5">XH-2P-2.54</text>
<text x="169.2" y="115.4">KF141V-2.54-2P</text>
<text x="61.5" y="124.2">KF141V-2.54-10P</text>
<text x="61.5" y="121">GPIO-1-10</text>
<text x="169.7" y="133.6">R1-10K</text>
<text x="262.6" y="135.4">I2C-ESP-5V</text>
<text x="291.1" y="135.4">I2C-ESP-LCD16X2</text>
<text x="367.1" y="135.4">I2C-ESP-3.3V</text>
<text x="174.2" y="138.9">R2-10K</text>
<text x="261.6" y="138.9">JST-XH-4P</text>
<text x="289.8" y="138.9">JST-XH-4P</text>
<text x="367.4" y="138.9">JST-XH-4P</text>
<text x="377.3" y="149.1">SHT31</text>
<text x="377.3" y="145.9">U3</text>
<text x="132.3" y="154.5">DS3231RTC</text>
<text x="132.3" y="157.7">DS3231 RAS PI</text>
<text x="103.9" y="165.3">I2C-RPI-3.3V</text>
<text x="201.3" y="165.4">LL-RPI</text>
<text x="255.6" y="166.7">JST-XH-4P</text>
<text x="255.6" y="163.5">I2C-RPI-LCD20X4 I2C-RPI-5V</text>
<text x="283.9" y="166.7">JST-XH-4P</text>
<text x="61.5" y="172.2">GPIO-11-20</text>
<text x="103.9" y="168.5">JST-XH-4P</text>
<text x="61.5" y="175.4">KF141V-2.54-10P</text>
<text x="334.6" y="191.9">REGULATEUR</text>
<text x="333.7" y="195.4">HEADER FEMALE 2.54 1X3 COPY</text>
<text x="373.8" y="207.3">HEADER FEMALE 2.54 1X3 COPY</text>
<text x="373.8" y="204.1">AMS1117</text>
<text x="312.9" y="211">U2</text>
<text x="61.6" y="221.6">GPIO-21-22</text>
<text x="284.3" y="220.1">HEADER FEMALE 2.54 1X3 COPY</text>
<text x="61.6" y="224.8">KF141V-2.54-2P</text>
</g>
<g font-size="3.2" fill="#00f">
<text x="36.6" y="35.1">1</text>
<text x="84.2" y="31.6">1</text>
<text x="84.2" y="35.1">2</text>
<text x="87.7" y="33.4">1</text>
<text x="347.1" y="35.5" transform="rotate(-90 347.1 35.5)">+</text>
<text x="36.6" y="38.7">2</text>
<text x="40.1" y="36.9">1</text>
<text x="40.1" y="40.4">2</text>
<text x="87.7" y="36.9">2</text>
<text x="347.1" y="45.8" transform="rotate(-90 347.1 45.8)">-</text>
<text x="63.1" y="63.7" transform="rotate(-90 63.1 63.7)">+</text>
<text x="380.6" y="65.1">2</text>
<text x="380.6" y="61.6">3</text>
<text x="384.1" y="63.4">3</text>
<text x="204.8" y="68.7">1</text>
<text x="208.3" y="66.9">1</text>
<text x="208.3" y="70.4">2</text>
<text x="288.8" y="66.9">1</text>
<text x="288.8" y="70.4">2</text>
<text x="292.3" y="68.7">TXD</text>
<text x="312.4" y="70.4">7</text>
<text x="380.6" y="68.7">1</text>
<text x="384.1" y="70.4">1</text>
<text x="384.1" y="66.9">2</text>
<text x="63.1" y="74" transform="rotate(-90 63.1 74)">-</text>
<text x="204.8" y="72.2">2</text>
<text x="204.8" y="75.7">3</text>
<text x="208.3" y="73.9">3</text>
<text x="208.3" y="77.5">4</text>
<text x="288.8" y="73.9">3</text>
<text x="292.3" y="72.2">CHPD</text>
<text x="292.3" y="75.7">RST</text>
<text x="304.5" y="75.7">GP0</text>
<text x="304.5" y="72.2">GP2</text>
<text x="312.4" y="77.5">5</text>
<text x="312.4" y="73.9">6</text>
<text x="204.8" y="79.2">4</text>
<text x="304.1" y="79.2">RXD</text>
<text x="47.3" y="97.2" transform="rotate(-90 47.3 97.2)">+</text>
<text x="101.9" y="96.9">1</text>
<text x="101.9" y="100.4">2</text>
<text x="105.4" y="98.6">1</text>
<text x="123" y="96.9">1</text>
<text x="123" y="100.4">2</text>
<text x="126.5" y="98.6">1</text>
<text x="222" y="101.8">VCC</text>
<text x="231.1" y="100.4">1</text>
<text x="47.3" y="107.5" transform="rotate(-90 47.3 107.5)">-</text>
<text x="105.4" y="102.2">2</text>
<text x="126.5" y="102.2">2</text>
<text x="221.8" y="112.4">SDA</text>
<text x="231.1" y="111">2</text>
<text x="110.7" y="119.8">1</text>
<text x="168.9" y="119.8">1</text>
<text x="275.4" y="118">1</text>
<text x="278.9" y="116.3">1</text>
<text x="278.9" y="119.8">2</text>
<text x="298.3" y="118">1</text>
<text x="301.8" y="116.3">1</text>
<text x="301.8" y="119.8">2</text>
<text x="368.2" y="119.8">3</text>
<text x="368.2" y="116.3">4</text>
<text x="371.7" y="118">4</text>
<text x="110.7" y="123.3">2</text>
<text x="114.2" y="121.6">1</text>
<text x="114.2" y="125.1">2</text>
<text x="168.9" y="123.3">2</text>
<text x="172.4" y="121.6">1</text>
<text x="172.4" y="125.1">2</text>
<text x="222.5" y="123">SCL</text>
<text x="231.1" y="121.6">3</text>
<text x="275.4" y="121.6">2</text>
<text x="275.4" y="125.1">3</text>
<text x="278.9" y="123.3">3</text>
<text x="298.3" y="121.6">2</text>
<text x="298.3" y="125.1">3</text>
<text x="301.8" y="123.3">3</text>
<text x="368.2" y="123.3">2</text>
<text x="371.7" y="125.1">2</text>
<text x="371.7" y="121.6">3</text>
<text x="61.3" y="128.6">1</text>
<text x="64.8" y="130.4">1</text>
<text x="275.4" y="128.6">4</text>
<text x="278.9" y="126.9">4</text>
<text x="298.3" y="128.6">4</text>
<text x="301.8" y="126.9">4</text>
<text x="368.2" y="126.9">1</text>
<text x="371.7" y="128.6">1</text>
<text x="61.3" y="132.2">2</text>
<text x="61.3" y="135.7">3</text>
<text x="64.8" y="133.9">2</text>
<text x="64.8" y="137.4">3</text>
<text x="231.1" y="132.2">4</text>
<text x="61.3" y="139.2">4</text>
<text x="61.3" y="142.7">5</text>
<text x="64.8" y="141">4</text>
<text x="231.1" y="142.7">5</text>
<text x="61.3" y="146.3">6</text>
<text x="61.3" y="149.8">7</text>
<text x="64.8" y="144.5">5</text>
<text x="64.8" y="148">6</text>
<text x="221.3" y="144.1">GND</text>
<text x="61.3" y="153.3">8</text>
<text x="64.8" y="151.6">7</text>
<text x="64.8" y="155.1">8</text>
<text x="378.8" y="154.7">SDA</text>
<text x="395.1" y="153.3">4</text>
<text x="59.3" y="160.4">10</text>
<text x="61.3" y="156.8">9</text>
<text x="64.8" y="158.6">9</text>
<text x="379.4" y="161.8">SCL</text>
<text x="395.1" y="160.4">3</text>
<text x="64.8" y="162.1">10</text>
<text x="137.3" y="163.5">VCC</text>
<text x="146.4" y="162.1">1</text>
<text x="395.1" y="167.4">2</text>
<text x="103.6" y="172.7">4</text>
<text x="146.4" y="172.7">2</text>
<text x="255.3" y="171">4</text>
<text x="258.8" y="172.7">4</text>
<text x="283.6" y="171">4</text>
<text x="287.1" y="172.7">4</text>
<text x="378.3" y="168.8">GND</text>
<text x="61.3" y="179.8">1</text>
<text x="103.6" y="179.8">2</text>
<text x="103.6" y="176.2">3</text>
<text x="107.1" y="178">3</text>
<text x="107.1" y="174.5">4</text>
<text x="137.2" y="174.1">SDA</text>
<text x="255.3" y="178">2</text>
<text x="255.3" y="174.5">3</text>
<text x="258.8" y="179.8">2</text>
<text x="258.8" y="176.2">3</text>
<text x="283.6" y="178">2</text>
<text x="283.6" y="174.5">3</text>
<text x="287.1" y="179.8">2</text>
<text x="287.1" y="176.2">3</text>
<text x="379.7" y="175.9">VIN</text>
<text x="395.1" y="174.5">1</text>
<text x="61.3" y="183.3">2</text>
<text x="64.8" y="181.5">1</text>
<text x="64.8" y="185.1">2</text>
<text x="103.6" y="183.3">1</text>
<text x="107.1" y="185.1">1</text>
<text x="107.1" y="181.5">2</text>
<text x="137.8" y="184.7">SCL</text>
<text x="146.4" y="183.3">3</text>
<text x="255.3" y="181.5">1</text>
<text x="258.8" y="183.3">1</text>
<text x="283.6" y="181.5">1</text>
<text x="287.1" y="183.3">1</text>
<text x="61.3" y="186.8">3</text>
<text x="61.3" y="190.4">4</text>
<text x="64.8" y="188.6">3</text>
<text x="61.3" y="193.9">5</text>
<text x="61.3" y="197.4">6</text>
<text x="64.8" y="192.1">4</text>
<text x="64.8" y="195.7">5</text>
<text x="146.4" y="193.9">4</text>
<text x="61.3" y="200.9">7</text>
<text x="64.8" y="199.2">6</text>
<text x="64.8" y="202.7">7</text>
<text x="338.8" y="202.7">3</text>
<text x="61.3" y="204.5">8</text>
<text x="61.3" y="208">9</text>
<text x="64.8" y="206.2">8</text>
<text x="64.8" y="209.8">9</text>
<text x="136.7" y="205.9">GND</text>
<text x="146.4" y="204.5">5</text>
<text x="301.3" y="208.2" transform="rotate(-90 301.3 208.2)">3</text>
<text x="304.8" y="208.2" transform="rotate(-90 304.8 208.2)">2</text>
<text x="308.3" y="208.2" transform="rotate(-90 308.3 208.2)">1</text>
<text x="335.3" y="208">2</text>
<text x="335.3" y="204.5">3</text>
<text x="338.8" y="209.8">1</text>
<text x="338.8" y="206.2">2</text>
<text x="59.3" y="211.5">10</text>
<text x="64.8" y="213.3">10</text>
<text x="303" y="211.7" transform="rotate(-90 303 211.7)">3</text>
<text x="306.6" y="211.7" transform="rotate(-90 306.6 211.7)">2</text>
<text x="310.1" y="211.7" transform="rotate(-90 310.1 211.7)">1</text>
<text x="335.3" y="211.5">1</text>
<text x="374.2" y="213.3">3</text>
<text x="377.6" y="215.1">2</text>
<text x="377.6" y="211.5">3</text>
<text x="374.2" y="220.3">1</text>
<text x="374.2" y="216.8">2</text>
<text x="377.6" y="218.6">1</text>
<text x="61.3" y="229.2">1</text>
<text x="61.3" y="232.7">2</text>
<text x="64.8" y="230.9">1</text>
<text x="64.8" y="234.5">2</text>
</g>
<g font-size="3.2">
<text x="303.6" y="68.7">GND</text>
<text x="312.4" y="66.9">8</text>
</g>
<g font-size="3.2" fill="#f00">
<text x="288.8" y="77.5">4</text>
<text x="292.3" y="79.2">VCC</text>
</g>
<g font-size="2.5" fill="#8d2323">
<text x="159.8" y="27.7">1</text>
<text x="212.7" y="27.7">1</text>
<text x="262.1" y="29.5">1</text>
<text x="325.6" y="29.5">1</text>
<text x="159.8" y="31.3">2</text>
<text x="159.8" y="34.8">3</text>
<text x="212.7" y="31.3">2</text>
<text x="212.7" y="34.8">3</text>
<text x="262.1" y="33">2</text>
<text x="325.6" y="33">2</text>
<text x="159.8" y="38.3">4</text>
<text x="159.8" y="41.8">5</text>
<text x="212.7" y="38.3">4</text>
<text x="212.7" y="41.8">5</text>
<text x="262.1" y="36.5">3</text>
<text x="262.1" y="40.1">4</text>
<text x="325.6" y="36.5">3</text>
<text x="325.6" y="40.1">4</text>
<text x="159.8" y="45.4">6</text>
<text x="212.7" y="45.4">6</text>
<text x="262.1" y="43.6">5</text>
<text x="262.1" y="47.1">6</text>
<text x="325.6" y="43.6">5</text>
<text x="325.6" y="47.1">6</text>
<text x="159.8" y="70.1">1</text>
<text x="159.8" y="73.6">2</text>
<text x="159.8" y="77.1">3</text>
<text x="159.8" y="80.6">4</text>
<text x="159.8" y="84.2">5</text>
<text x="159.8" y="87.7">6</text>
</g>
<g font-size="2.5" fill="#f00">
<text x="359.9" y="28.1">1</text>
<text x="364.7" y="29.8">VDD</text>
</g>
<g font-size="2.5" fill="#00f">
<text x="374.9" y="29.8">DIN</text>
<text x="382.9" y="28.1">4</text>
<text x="359.9" y="38.7">2</text>
<text x="364.7" y="40.4">DOUT</text>
</g>
<g font-size="2.5">
<text x="374" y="40.4">GND</text>
<text x="382.9" y="38.7">3</text>
</g>
<g font-size="2.1" fill="#a54b4b">
<text x="310.7" y="105.4">J2.6</text>
<text x="322.7" y="107.1">HV4</text>
<text x="340.3" y="107.1">LV4</text>
<text x="351.9" y="105.4">J1.6</text>
<text x="310.7" y="108.9">J2.5</text>
<text x="310.7" y="112.4">J2.4</text>
<text x="322.7" y="110.6">HV3</text>
<text x="340.3" y="110.6">LV3</text>
<text x="351.9" y="108.9">J1.5</text>
<text x="351.9" y="112.4">J1.4</text>
<text x="310.7" y="115.9">J2.3</text>
<text x="310.7" y="119.5">J2.2</text>
<text x="322.7" y="114.1">GND.2</text>
<text x="322.7" y="117.7">HV</text>
<text x="337.3" y="114.1">GND.1</text>
<text x="341.6" y="117.7">LV</text>
<text x="351.9" y="115.9">J1.3</text>
<text x="351.9" y="119.5">J1.2</text>
<text x="310.7" y="123">J2.1</text>
<text x="322.7" y="121.2">HV2</text>
<text x="322.7" y="124.7">HV1</text>
<text x="340.3" y="121.2">LV2</text>
<text x="340.3" y="124.7">LV1</text>
<text x="351.9" y="123">J1.1</text>
<text x="179.7" y="170.6">LV-GND</text>
<text x="195.7" y="172.3">LGND</text>
<text x="210.8" y="172.3">HGND</text>
<text x="224.9" y="170.6">HV-GND</text>
<text x="183.1" y="174.1">LV-B</text>
<text x="183.1" y="177.7">LV-A</text>
<text x="195.7" y="175.9">LV-B</text>
<text x="195.7" y="179.4">LV-A</text>
<text x="211.8" y="175.9">HV-B</text>
<text x="211.8" y="179.4">HV-A</text>
<text x="224.9" y="174.1">HV-B</text>
<text x="224.9" y="177.7">HV-A</text>
<text x="184" y="181.2">3V3</text>
<text x="195.7" y="182.9">3V3</text>
<text x="213.3" y="182.9">VIN</text>
<text x="224.9" y="181.2">VIN</text>
</g>
</svg>
